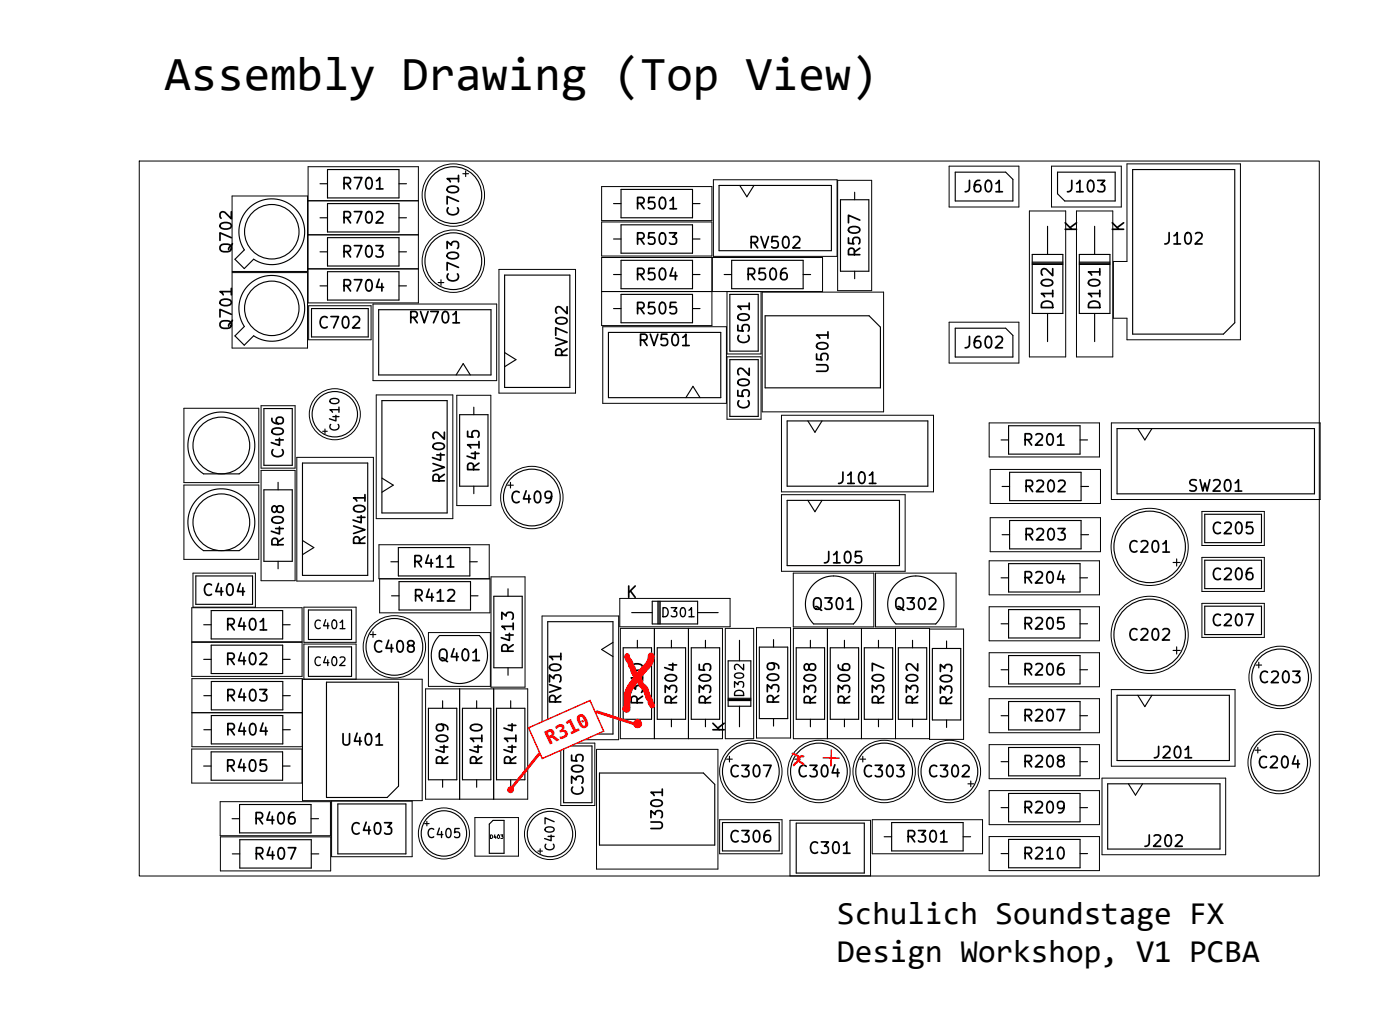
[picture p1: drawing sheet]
<svg xmlns="http://www.w3.org/2000/svg" width="123mm" height="91mm" viewBox="0 0 123 91" stroke-linecap="round" stroke-linejoin="round" font-family="sans-serif">
<g fill="none" stroke="#000" stroke-width=".15">
<path d="M20.4 18.7v.6l-.7-.6h-.2l-.1 .1 .1 .4M33.2 18.7l.4-.1 .1 .1 .1 .2-.7 .7h.7M33.2 16.6h.6M40.4 15.5v.5M59 18.4h.6M75.8 19.4l-1-.4v.6M87.8 16.9h.5M87.8 16.2l.3-.3v1M96.7 15.9h.7l-.4 .4 .3 .1v.4l-.1 .1h-.3l-.2-.1M20.4 25.4v.6M24 36.9a.4 .4 0 0 0 .4 .4h.4l.1-.1 .1-.2-.1-.2h-.4l-.1 .1-.1 .2 .2 .2M31.1 28l.4-.1 .1 .1 .1 .2-.6 .7h.6"/>
<path d="M33.1 21.6h.7l-.4 .4 .3 .1v.4l-.1 .1h-.3l-.2-.1M33.4 24.6l-.2 .7h.6M39.4 21.9v-.6l.4 .3 .1-.3h.4l.1 .2v.3l-.1 .1M39.9 28.4h.6M41.2 38v.5h.5l-.1-.1v-.4h.2h.3l.1 .1-.1 .4M59 20.5h.6l-.3 .4 .3 .1v.4l-.2 .1h-.3l-.1-.1M59.3 23.6l-.3 .7h.7M59.6 26.6h-.5l-.1 .5 .2-.1 .3 .1 .1 .1v.3l-.2 .1-.4-.1M60.2 30.4h.5M66 32.5v.6l-.7-.6h-.2l-.1 .1 .1 .4M66 26.7v.6M69.3 23.6a.4 .4 0 0 0-.5 .5v.4l.1 .1h.3l.1-.1 .1-.3-.1-.1-.3-.1-.2 .2"/>
<path d="M73 29.5h-1l.3 .3M73 29.2v.6M87.8 29.7l.4-.1 .1 .1v.2l-.6 .7h.6M92.8 23.7v.6l-.7-.6h-.2l-.1 .2 .1 .3M93.2 39.2h.6M96.9 23.7v.5M105.4 20.6l.4-.1 .1 .1v.2l-.6 .7h.6M21.2 51.4l-.3 .7h.6M22.9 57.7l.4-.1 .2 .1v.1l-.6 .8h.6M22.9 55.5h.6M24.4 44.8l.2-.2h.2l.2 .2-.1 .2-.3 .1-.2-.1-.1-.4h-.1l-.2 .1v.3l.1 .1h.1l.2-.1M32.2 43.6v.6"/>
<path d="M36.1 56.9l-.2-.2 .1-.1 .1-.1h.3l.1 .1-.1 .2-.4 .1-.1 .2v.2l.2 .2 .3-.1 .1-.1v-.2l-.2-.2M39.4 50h.6M39.5 52.1l.4-.1 .1 .1 .1 .1-.7 .8h.7M41.7 58.2h.6M44.2 54.6v-.6l.4 .3 .1-.3h.4l.1 .1v.3l-.1 .2M48.6 43.7l-.2 .2h-.3l-.1-.2 .1-.4h.3l.2 .1a.66 .66 0 0 1-.3 .9h-.2M49.4 57.6v.5M55.7 58.6a.66 .66 0 0 1 .9 .1 .53 .53 0 0 1-.5 .4 .53 .53 0 0 1-.5-.4zM59.3 58.4v.7l-.7-.3M61.6 58.5v.5l.5 .1-.1-.2 .1-.3 .1-.1h.3l.1 .2-.1 .4M68.1 58.4l.1 .2v.2l-.1 .2-.4-.1-.1-.3 .1-.1a.66 .66 0 0 1 .9 .2v.2M71.3 58.7l.2-.2h.2l.2 .2-.1 .3-.3 .1-.1-.1-.2-.5h-.1l-.2 .1v.3l.1 .1 .1 .1 .2-.2"/>
<path d="M73.9 58.6a.4 .4 0 0 0 .4 .5h.4l.1-.1 .1-.3-.1-.2h-.4l-.1 .1v.3l.1 .2M74.7 53.7h.5M75.9 48.6h-.5v.5l.1-.1h.3l.1 .2v.3l-.1 .1-.4-.1M76.6 42.6h.6M76.6 41.9l.3-.3v1M77.9 58.9l-1-.5v.7M80.9 58.5v.6l-.7-.6h-.2l-.1 .2 .1 .4M81.9 52.8l.4-.1 .1 .1 .1 .2-.6 .7h.6M82.9 59.2v-.6l.4 .3 .1-.3h.4l.1 .1v.3l-.1 .2M93.2 46.6h.7l-.4 .4h.3v.5l-.1 .1h-.3l-.2-.1M93.3 42.4l.4-.1 .1 .1 .1 .2-.7 .7h.7M93.4 50.3l-.2 .7h.6"/>
<path d="M93.7 58.5a.4 .4 0 0 0-.5 .4v.4l.1 .1 .3 .1 .1-.1 .1-.4-.1-.1h-.3l-.2 .1M93.7 54.4h-.4l-.1 .5 .1-.1h.4l.1 .2-.1 .3-.1 .1-.4-.1M102.5 55.5l.4-.1 .1 .1 .1 .2-.7 .7h.7M102.5 48.6h.6M108.9 43.3h.5M109.8 54.1h.7l-.5 1M110.3 50.1a.4 .4 0 0 0-.5 .4v.4l.1 .1 .3 .1 .2-.1v-.4l-.1-.1h-.3l-.2 .1M110.4 46h-.5l-.1 .5 .2-.1h.3l.1 .2v.3l-.2 .1-.4-.1M113.9 59.1h.7l-.4 .4 .3 .1v.5h-.1h-.3h-.2M22.9 60.8h.6l-.3 .3 .3 .1v.5l-.2 .1h-.3l-.1-.1M23.2 63.7l-.3 .7h.7M23.4 67h-.4l-.1 .4 .2-.1 .3 .1 .1 .1-.1 .4-.1 .1-.4-.1"/>
<path d="M25.4 74.7h.7l-.5 1M25.9 71.6a.4 .4 0 0 0-.5 .4v.4l.1 .1 .3 .1 .2-.1v-.3l-.1-.2h-.3l-.2 .2M33.1 65.6h.6M33.1 64.9l.3-.3v1M33.9 72.5h.6l-.3 .4 .3 .1v.4l-.2 .1h-.3l-.1-.1M38.9 63.8l.2 .2-.1 .3-.1 .1-.4-.1v-.3l.1-.1a.66 .66 0 0 1 .9 .2v.2M41.5 64a.66 .66 0 0 1 1 .1 .53 .53 0 0 1-.5 .3 .53 .53 0 0 1-.5-.3zM45.1 63.8v.6l-.7-.2M50.4 66.5v.5l.5 .1-.1-.2v-.3l.1-.1h.4l.1 .2-.1 .4M58.4 69.8h-1l.3 .3M58.4 69.5v.6M67.3 67.4h.7l-.5 1"/>
<path d="M67.8 73.2a.4 .4 0 0 0-.5 .4v.4l.1 .1 .3 .1 .2-.1v-.3l-.1-.2h-.3l-.2 .2M73.6 67.4l-.3 .7h.7M74.3 75.2h.6M79 67.4h.7l-.4 .4 .3 .1v.4l-.1 .1h-.3l-.2-.1M82.9 74.2h.6M84.8 67.5l.4-.1 .2 .1v.2l-.6 .7h.6M93.2 62.5h.6l-.4 1M93.3 74.7h.1a.53 .53 0 0 1 .4 .5 .53 .53 0 0 1-.4 .5 .67 .67 0 0 1-.1-1zM93.4 67l-.2-.2 .1-.1 .1-.1h.3l.1 .2-.1 .1-.4 .1-.1 .2 .1 .3 .1 .1 .3-.1 .1-.1v-.2l-.2-.2M93.8 71l-.2 .2h-.3l-.1-.2 .1-.3 .3-.1 .1 .1a.66 .66 0 0 1-.2 .9h-.2M103.6 73.7l.4-.1 .1 .1 .1 .2-.6 .7h.6M104.4 66.8h.6"/>
<path d="M104.4 66.1l.3-.3v1M114.1 66.6l-.2 .7h.6"/>
</g>
<path d="M29.1 35.2a.47 .47 0 0 1 .8 .2 .45 .45 0 0 1-.8-.1zM60.7 54.3h.5M65.5 58.5v.5l-.5-.5-.3 .2 .1 .3M40.5 73h-.4v.4l.1-.1h.2l.1 .2v.2l-.1 .1-.3-.1M48.8 72.4l-.8-.3v.5" fill="none" stroke="#000" stroke-width=".12"/>
<g fill="none" stroke="#000" stroke-width=".09">
<path d="M12.3 14.2h104v63h-104zM20.5 17.3h6.6v6.6h-6.6zM27.2 17.7h9.7M27.2 14.7h9.7v12h-9.7zM53 16.4h9.7v3h-9.7zM53 19.6h9.7v3h-9.7zM62.9 15.8h10.9v6.8h-10.9zM73.8 15.9h3v9.7h-3zM83.6 14.6h6.2v3.6h-6.2zM90.7 18.6h3.2v12.9h-3.2zM92.7 14.6h6.1v3.6h-6.1zM94.9 18.6h3.2v12.9h-3.2z"/>
<path d="M99.3 14.4h10v15.5h-10v-1.9h-1.2v-5h1.2zM16.2 36h6.6v6.5h-6.6zM20.5 24h6.6v6.7h-6.6zM23 35.8h3v5.5h-3zM27.2 23.7h9.7M27.2 20.7h9.7M27.2 26.9h5.5v3h-5.5zM32.9 26.8h10.9v6.7h-10.9zM33.2 34.8h6.7v10.9h-6.7zM40.3 34.8h3v9.8h-3zM44 23.7h6.7v10.9h-6.7zM53.1 28.8h10.9v6.7h-10.9z"/>
<path d="M62.7 22.7v6h-9.7v-6h19.5v3h-19.5M62.8 22.7v3M64.1 31.4h3v5.5h-3zM67.1 25.7v5.5h-3v-5.5M67.2 25.7h10.7v10.6h-10.7zM68.9 36.6h13.4v6.7h-13.4zM83.6 28.4h6.2v3.6h-6.2zM87.2 37.3h9.7v3h-9.7zM97.9 37.3h18.4v6.7h-18.4zM16.2 42.7h6.6v6.6h-6.6zM16.9 53.6h9.7v3h-9.7zM16.9 56.6h9.7v3h-9.7z"/>
<path d="M16.9 59.8h9.7v6h-9.7zM17 50.5h5.5v3h-5.5zM23 41.5h3v9.7h-3zM26.2 40.3h6.7v10.9h-6.7zM26.7 59.9h10.5v10.7h-10.5zM26.8 53.5h4.6v3.1h-4.6zM26.8 59.9v-3.1h4.6v3.1M33.5 51v3h9.7v-3h-9.8v-3h9.7v3M37.8 55.7h5.4v4.8h-5.4zM43.3 50.8h3v9.8h-3zM47.8 54.3h6.7v10.9h-6.7zM54.6 52.7h9.7v2.5h-9.7z"/>
<path d="M54.7 55.4h9v9.7h-9zM57.7 55.4v9.7M60.7 55.4v9.7M63.9 55.4h2.5v9.7h-2.5zM66.7 55.3h3v9.7h-3zM68.9 43.6h10.9v6.7h-10.9zM69.9 50.5h7.1v4.7h-7.1zM72.9 55.4v9.7M75.9 55.4v9.7M77.2 50.5h7.1v4.7h-7.1zM78.9 55.4v9.7M81.9 55.4h3v9.8h-3v-9.8h-12v9.7h12"/>
<path d="M87.2 49.4h9.7v3h-9.7zM87.2 53.5h9.7v3h-9.7zM87.2 57.5h9.7v3h-9.7zM87.3 41.4h9.7v3h-9.7zM87.3 45.6h9.7v3h-9.7zM105.9 45.1h5.5v3h-5.5zM105.9 49.1h5.5v3h-5.5zM105.9 53.2h5.5v3h-5.5zM16.9 66h9.7v3h-9.7zM16.9 62.8h9.7M19.4 70.6h9.7v3h-9.7zM19.4 73.7h9.7v3h-9.7z"/>
<path d="M29.2 70.6h7.1v4.9h-7.1zM37.5 60.7h9v9.7h-9zM40.5 60.7v9.7M41.9 72h3.8v3.4h-3.8zM43.5 60.7v9.7M44.1 73.6h.2l-.1 .1h.1v.2h-.2M49.4 65.5h3v5.5h-3zM52.6 66h10.7v10.6h-10.7zM63.4 72.2h5.5v3h-5.5zM69.6 72.3h7.1v4.9h-7.1zM76.9 72.2h9.7v3h-9.7zM87.2 61.6h9.7v3h-9.7z"/>
<path d="M87.2 65.6h9.7v3h-9.7zM87.2 69.7h9.7v3h-9.7zM87.2 73.7h9.7v3h-9.7zM97.1 68.6h10.9v6.7h-10.9zM97.9 60.8h10.9v6.7h-10.9z"/>
<circle cx="40" cy="17.2" r="2.75"/>
<circle cx="29.5" cy="36.5" r="2.25"/>
<circle cx="40" cy="23" r="2.75"/>
<circle cx="34.8" cy="57" r="2.75"/>
<circle cx="46.9" cy="43.8" r="2.75"/>
<circle cx="101.3" cy="48.2" r="3.4"/>
<circle cx="101.3" cy="55.9" r="3.4"/>
<circle cx="112.8" cy="59.7" r="2.75"/>
<circle cx="39.1" cy="73.4" r="2.25"/>
<circle cx="48.5" cy="73.5" r="2.25"/>
<circle cx="66.2" cy="68" r="2.75"/>
<circle cx="72.2" cy="68" r="2.75"/>
<circle cx="77.9" cy="68" r="2.75"/>
<circle cx="83.7" cy="68" r="2.75"/>
<circle cx="112.7" cy="67.2" r="2.75"/>
</g>
<path d="M30 58l.3-.1 .1 .2-.5 .5h.5M30 55.4h.4" fill="none" stroke="#000" stroke-width=".11"/>
<g fill="none" stroke="#000" stroke-width=".1">
<path d="M21.8 18.4a2.9 2.9 0 0 1 4-.2 2.9 2.9 0 0 1 .5 4 2.9 2.9 0 0 1-3.9 .6l-.9 .9-.8-.9 .8-.8a2.9 2.9 0 0 1 .3-3.6zM28.2 19.2h.7M28.2 16.2h.7M28.9 14.9h6.3v2.5h-6.3zM28.9 17.9h6.3v2.5h-6.3zM35.2 19.2h.6M35.2 16.2h.6M40.8 15.3h.5M41 15.1v.5M54.1 17.9h.6M54.7 19.8h6.3v2.5h-6.3zM54.7 16.7h6.3v2.5h-6.3z"/>
<path d="M61 17.9h.7M63.4 16.3h9.9v5.8h-9.9zM66.4 16.3l-.6 1-.6-1M74.1 17.6h2.5v6.3h-2.5zM75.3 16.9v.7M84.2 15.2h4.4l.7 .6v1.9h-5.1zM92.3 19.9v2.5M93.2 15.2h5.1v2.5h-4.5l-.6-.6zM96.5 19.9v2.5M99.8 14.9h9v13.5l-1 1h-8zM17.3 37.2a2.95 2.95 0 0 1 4.5 .2 2.95 2.95 0 0 1-.7 4.4h-3.2a2.95 2.95 0 0 1-.6-4.6zM21.8 25.2a2.9 2.9 0 0 1 4-.2 2.9 2.9 0 0 1 .5 3.9 2.9 2.9 0 0 1-3.9 .7l-.9 .8-.8-.8 .8-.8a2.9 2.9 0 0 1 .3-3.6z"/>
<path d="M23.3 36h2.5v5h-2.5zM27.5 27.2h5v2.5h-5zM28.2 22.2h.7M28.2 25.2h.7M28.4 38h.4M28.6 37.8v.4M28.9 20.9h6.3v2.5h-6.3zM28.9 23.9h6.3v2.5h-6.3zM33.4 27.3h9.9v5.7h-9.9zM33.7 35.3h5.7v9.9h-5.7zM35.2 22.2h.6M35.2 25.2h.6"/>
<path d="M38.6 24.9h.5M38.9 24.6v.5M40.5 36.5h2.5v6.3h-2.5zM41.4 33l-.6-1-.6 1M41.8 35.9v.6M44.5 24.2h5.7v9.9h-5.7zM44.5 31.1l1 .6-1 .6M53.6 29.3h9.9v5.7h-9.9zM54.1 24.2h.6M54.1 27.2h.6M54.1 21.1h.6M54.7 22.9h6.3v2.5h-6.3z"/>
<path d="M54.7 25.9h6.3v2.5h-6.3zM61 24.2h.7M61 27.2h.7M61 21.1h.7M61.7 35l-.6-1-.7 1M63.8 24.2h.7M64.3 25.9h2.5v5h-2.5zM64.3 31.7h2.5v5h-2.5zM64.5 22.9h6.3v2.5h-6.3zM67.4 27.8h9.2l1 1v5.4h-10.2zM69.4 37.1h12.4v5.7h-12.4zM70.8 24.2h.6"/>
<path d="M72.4 37.1l-.6 1-.6-1M75.3 23.9v.7M84.2 28.9h4.4l.7 .7v1.9h-5.1zM88.2 38.8h.7M88.9 37.5h6.3v2.5h-6.3zM91 23.1h2.7M91 23.2h2.7M91 23.3h2.7M91 22.4h2.7v5.2h-2.7zM92.3 27.6v2.5M95.1 22.4h2.7v5.2h-2.7zM95.1 23.1h2.7"/>
<path d="M95.1 23.2h2.7M95.1 23.3h2.7M95.2 38.8h.6M96.5 27.6v2.5M98.4 37.8h17.4v5.7h-17.4zM100.3 37.8l.6 1 .6-1M17.3 50.8h5v2.5h-5zM17.3 44a2.95 2.95 0 0 1 4.5 .1 2.95 2.95 0 0 1-.7 4.4h-3.2a2.95 2.95 0 0 1-.6-4.5zM18 55.1h.6M18 58.1h.6M18.6 53.8h6.3v2.5h-6.3zM18.6 56.9h6.3v2.5h-6.3z"/>
<path d="M23.3 43.2h2.5v6.3h-2.5zM24.5 42.5v.7M24.5 49.5v.6M24.9 55.1h.7M24.9 58.1h.7M26.7 47.6l1 .7-1 .6M26.7 40.8h5.7v9.9h-5.7zM27.2 53.8h3.8v2.6h-3.8zM27.2 57h3.8v2.6h-3.8zM32.6 55.9h.5M32.9 55.7v.5M33.7 42.1l1 .7-1 .6"/>
<path d="M34.4 49.5h.7M34.5 52.5h.7M35.1 48.3h6.3v2.5h-6.3zM35.2 51.3h6.3v2.5h-6.3zM38.7 56a2.48 2.48 0 0 0 0 3.5 2.48 2.48 0 0 0 3.5 0 2.48 2.48 0 0 0 0-3.5M38.8 56h3.5M41.4 49.5h.7M41.5 52.5h.6M41.8 42.8v.7M43.5 52.5h2.5v6.3h-2.5zM44.7 42.8h.5M44.8 51.9v.6"/>
<path d="M44.8 58.8v.7M45 42.5v.5M48.3 54.8h5.7v9.9h-5.7zM54 56.6l-1 .6 1 .7M54.9 57.1h2.5v6.3h-2.5zM55.7 54h1.8M56.2 56.4v.7M57.5 53h4v2h-4zM57.9 57.1h2.5v6.3h-2.5zM58 53v2M58.1 53v2M58.2 53v2"/>
<path d="M59.2 56.4v.7M60.9 57.1h2.5v6.3h-2.5zM61.5 54h1.8M62.2 56.4v.7M64.2 58.2h2v4h-2zM65.2 56.4v1.8M66.9 57h2.5v6.3h-2.5zM68.2 56.4v.6M69.4 44.1h9.9v5.7h-9.9zM70.2 57.1h2.5v6.3h-2.5zM71.4 56.4v.7M71.7 55h3.5a2.48 2.48 0 0 0 0-3.5 2.48 2.48 0 0 0-3.5 0 2.48 2.48 0 0 0 0 3.5"/>
<path d="M72.4 44.1l-.6 1-.6-1M73.2 57.1h2.5v6.3h-2.5zM74.4 56.4v.7M76.2 57.1h2.5v6.3h-2.5zM77.4 56.4v.7M79 51.5a2.48 2.48 0 0 1 3.5 0 2.48 2.48 0 0 1 0 3.5h-3.5a2.48 2.48 0 0 1 0-3.5zM79.2 57.1h2.5v6.3h-2.5zM80.4 56.4v.7M82.2 57.1h2.5v6.3h-2.5zM83.4 56.5v.6M88.2 59h.7M88.2 50.9h.7"/>
<path d="M88.2 55h.7M88.3 42.9h.7M88.3 47.1h.7M88.9 49.7h6.3v2.5h-6.3zM88.9 53.7h6.3v2.5h-6.3zM88.9 57.8h6.3v2.5h-6.3zM89 41.6h6.3v2.5h-6.3zM89 45.9h6.3v2.5h-6.3zM95.2 59h.6M95.2 50.9h.6M95.2 55h.6M95.3 42.9h.6"/>
<path d="M95.3 47.1h.6M103.4 57.3h.6M103.4 49.6h.6M103.7 49.2v.7M103.7 57v.6M106.2 45.3h5v2.5h-5zM106.2 49.4h5v2.5h-5zM106.2 53.4h5v2.5h-5zM110.7 58.6h.5M110.9 58.4v.5M17.9 67.5h.7M18 61.3h.6"/>
<path d="M18 64.3h.6M18.6 66.3h6.3v2.5h-6.3zM18.6 60.1h6.3v2.5h-6.3zM18.6 63.1h6.3v2.5h-6.3zM20.5 72.1h.6M20.5 75.2h.6M21.1 70.9h6.3v2.5h-6.3zM21.1 74h6.3v2.5h-6.3zM24.9 67.5h.7M24.9 61.3h.7M24.9 64.3h.7M27.4 72.1h.7"/>
<path d="M27.4 75.2h.7M28.8 60.1h6.3v9.2l-1 1h-5.3zM29.8 70.8h6v4.4h-6zM37.4 72.6h.4M37.6 72.4v.4M37.8 62.4h2.5v6.3h-2.5zM39 61.8v.6M39 68.7v.7M40.8 62.4h2.5v6.3h-2.5zM42 61.8v.6M42 68.7v.7M43.1 72.6l.3-.3h1v2.9h-1.3z"/>
<path d="M43.8 62.4h2.5v6.3h-2.5zM45 61.8v.6M45 68.7v.7M47.4 75h.4M47.6 74.8v.4M49.7 65.7h2.5v5h-2.5zM52.8 68.1h9.2l1 1v5.4h-10.2zM56.2 63.4v.6M59.2 63.4v.6M62.2 63.4v.6M63.7 72.5h5v2.5h-5zM64 66.9h.5"/>
<path d="M64.2 61.5h2M64.2 61.6h2M64.2 61.7h2M64.3 66.6v.5M65.2 62.2v1.8M68.2 63.3v.7M70 66.9h.5M70.2 72.5h6v4.4h-6zM70.3 66.6v.5M71.4 63.4v.6M74.4 63.4v.6M75.8 66.9h.5"/>
<path d="M76 66.6v.5M77.4 63.4v.6M77.9 73.7h.7M78.6 72.5h6.3v2.5h-6.3zM80.4 63.4v.6M83.4 63.4v.7M84.9 73.7h.6M85.3 69.1h.5M85.6 68.8v.5M88.2 63.1h.7M88.2 75.2h.7M88.2 71.2h.7"/>
<path d="M88.2 67.1h.7M88.9 61.8h6.3v2.5h-6.3zM88.9 65.9h6.3v2.5h-6.3zM88.9 69.9h6.3v2.5h-6.3zM88.9 74h6.3v2.5h-6.3zM95.2 63.1h.6M95.2 75.2h.6M95.2 71.2h.6M95.2 67.1h.6M97.6 69.1h9.9v5.7h-9.9zM98.4 61.3h9.9v5.7h-9.9zM99.4 69.1l.7 1 .6-1"/>
<path d="M100.3 61.3l.6 1 .6-1M110.6 66.1h.5M110.9 65.9v.5"/>
<circle cx="40" cy="17.2" r="2.5"/>
<circle cx="19.5" cy="39.3" r="2.5"/>
<circle cx="24" cy="27.2" r="2.4"/>
<circle cx="24" cy="20.4" r="2.4"/>
<circle cx="29.5" cy="36.5" r="2"/>
<circle cx="40" cy="23" r="2.5"/>
<circle cx="19.5" cy="46" r="2.5"/>
<circle cx="34.8" cy="57" r="2.5"/>
<circle cx="46.9" cy="43.8" r="2.5"/>
<circle cx="101.3" cy="48.2" r="3.1"/>
<circle cx="101.3" cy="55.9" r="3.1"/>
<circle cx="112.8" cy="59.7" r="2.5"/>
<circle cx="39.1" cy="73.4" r="2"/>
<circle cx="48.5" cy="73.5" r="2"/>
<circle cx="66.2" cy="68" r="2.5"/>
<circle cx="72.2" cy="68" r="2.5"/>
<circle cx="77.9" cy="68" r="2.5"/>
<circle cx="83.7" cy="68" r="2.5"/>
<circle cx="112.7" cy="67.2" r="2.5"/>
</g>
<path d="M55.3 57.8v.2l.5 .9a2.11 2.11 0 0 0 .6 1.1l.1 .3a1.36 1.36 0 0 1 .5 .9l.5 1" fill="none" stroke="#f00" stroke-width=".5"/>
<path d="M57.4 57.8a1.7 1.7 0 0 1-.8 1.4l-.2 .1a5.4 5.4 0 0 0-1.1 2v1.2h-.2" fill="none" stroke="#f00" stroke-width=".61"/>
<path d="M46.6 64.1l5.4-2.4 1.2 2.7-5.4 2.4z" fill="#fff" stroke="#f00" stroke-width=".12"/>
<path d="M52.5 62.7l3.5 1.1z" fill="#f00" stroke="#f00" stroke-width=".25"/>
<path d="M47.6 66.4l-2.6 3.1z" fill="#f00" stroke="#f00" stroke-width=".18"/>
<path d="M56.2 63.8h.1" fill="none" stroke="#f00" stroke-width=".81"/>
<path d="M45 69.6h.1" fill="none" stroke="#f00" stroke-width=".61"/>
<path d="M69.8 66.4l.2 .1a.41 .41 0 0 1 .4 .5l.4 .4M70.8 66.6h-.1a.38 .38 0 0 0-.4 .5l-.3 .3" fill="none" stroke="#f00" stroke-width=".18"/>
<path d="M72.5 66.7h.7v-.7h.1v.7h.7v.2h-.7v.6h-.1v-.7h-.7z" fill="#f00"/>
<text font-size="4.2" x="14.5" y="7.9">Assembly Drawing (Top View)</text>
<g font-size="2.8">
<text x="73.8" y="81.4">Schulich Soundstage FX</text>
<text x="73.8" y="84.8">Design Workshop, V1 PCBA</text>
</g>
<text font-size="1.7" fill="#f00" x="48.4" y="65.7" transform="rotate(-26 48.4 65.7)">R310</text>
<g font-size="1.4">
<text x="30" y="16.9">R701</text>
<text x="84.8" y="17.2">J601</text>
<text x="93.8" y="17.2">J103</text>
<text x="20.7" y="22.5" transform="rotate(-90 20.7 22.5)">Q702</text>
<text x="30" y="22.9">R703</text>
<text x="30" y="19.9">R702</text>
<text x="40.7" y="19.2" transform="rotate(-90 40.7 19.2)">C701</text>
<text x="55.8" y="18.7">R501</text>
<text x="55.8" y="21.8">R503</text>
<text x="65.8" y="22.1">RV502</text>
<text x="76" y="22.8" transform="rotate(-90 76 22.8)">R507</text>
<text x="95.1" y="20.6" transform="rotate(-90 95.1 20.6)">K</text>
<text x="99.3" y="20.6" transform="rotate(-90 99.3 20.6)">K</text>
<text x="102.4" y="21.8">J102</text>
<text x="20.7" y="29.2" transform="rotate(-90 20.7 29.2)">Q701</text>
<text x="27.9" y="29.2">C702</text>
<text x="30" y="25.9">R704</text>
<text x="35.8" y="28.7">RV701</text>
<text x="40.7" y="25.1" transform="rotate(-90 40.7 25.1)">C703</text>
<text x="55.8" y="24.9">R504</text>
<text x="55.8" y="27.9">R505</text>
<text x="65.6" y="24.9">R506</text>
<text x="93" y="27.5" transform="rotate(-90 93 27.5)">D102</text>
<text x="97.2" y="27.5" transform="rotate(-90 97.2 27.5)">D101</text>
<text x="50.2" y="31.7" transform="rotate(-90 50.2 31.7)">RV702</text>
<text x="56.1" y="30.7">RV501</text>
<text x="66.3" y="30.5" transform="rotate(-90 66.3 30.5)">C501</text>
<text x="73.2" y="33.1" transform="rotate(-90 73.2 33.1)">U501</text>
<text x="84.8" y="30.9">J602</text>
<text x="25.2" y="40.6" transform="rotate(-90 25.2 40.6)">C406</text>
<text x="42.5" y="41.7" transform="rotate(-90 42.5 41.7)">R415</text>
<text x="66.3" y="36.2" transform="rotate(-90 66.3 36.2)">C502</text>
<text x="90" y="39.5">R201</text>
<text x="39.4" y="42.7" transform="rotate(-90 39.4 42.7)">RV402</text>
<text x="44.8" y="44.6">C409</text>
<text x="73.6" y="42.9">J101</text>
<text x="90.1" y="43.6">R202</text>
<text x="90.1" y="47.8">R203</text>
<text x="104.5" y="43.5">SW201</text>
<text x="106.6" y="47.3">C205</text>
<text x="17.7" y="52.7">C404</text>
<text x="25.2" y="48.4" transform="rotate(-90 25.2 48.4)">R408</text>
<text x="32.4" y="48.2" transform="rotate(-90 32.4 48.2)">RV401</text>
<text x="36.2" y="50.2">R411</text>
<text x="36.3" y="53.2">R412</text>
<text x="55" y="52.9">K</text>
<text x="71.4" y="54">Q301</text>
<text x="72.4" y="49.9">J105</text>
<text x="78.6" y="54">Q302</text>
<text x="90" y="51.6">R204</text>
<text x="99.3" y="48.9">C201</text>
<text x="106.6" y="51.3">C206</text>
<text x="19.7" y="55.8">R401</text>
<text x="19.7" y="58.8">R402</text>
<text x="32.7" y="57.7">C408</text>
<text x="38.4" y="58.5">Q401</text>
<text x="45.5" y="57.7" transform="rotate(-90 45.5 57.7)">R413</text>
<text x="90" y="59.7">R206</text>
<text x="90" y="55.7">R205</text>
<text x="99.3" y="56.7">C202</text>
<text x="106.6" y="55.4">C207</text>
<text x="19.7" y="62">R403</text>
<text x="19.7" y="65">R404</text>
<text x="29.9" y="65.9">U401</text>
<text x="49.7" y="62.2" transform="rotate(-90 49.7 62.2)">RV301</text>
<text x="56.9" y="62.3" transform="rotate(-90 56.9 62.3)">R310</text>
<text x="59.9" y="62.3" transform="rotate(-90 59.9 62.3)">R304</text>
<text x="62.9" y="62.3" transform="rotate(-90 62.9 62.3)">R305</text>
<text x="64.1" y="64.7" transform="rotate(-90 64.1 64.7)">K</text>
<text x="68.9" y="62.2" transform="rotate(-90 68.9 62.2)">R309</text>
<text x="72.1" y="62.3" transform="rotate(-90 72.1 62.3)">R308</text>
<text x="75.1" y="62.3" transform="rotate(-90 75.1 62.3)">R306</text>
<text x="78.1" y="62.3" transform="rotate(-90 78.1 62.3)">R307</text>
<text x="81.1" y="62.3" transform="rotate(-90 81.1 62.3)">R302</text>
<text x="84.1" y="62.3" transform="rotate(-90 84.1 62.3)">R303</text>
<text x="90" y="63.8">R207</text>
<text x="110.8" y="60.4">C203</text>
<text x="19.7" y="68.2">R405</text>
<text x="39.7" y="67.6" transform="rotate(-90 39.7 67.6)">R409</text>
<text x="42.7" y="67.6" transform="rotate(-90 42.7 67.6)">R410</text>
<text x="45.7" y="67.6" transform="rotate(-90 45.7 67.6)">R414</text>
<text x="51.6" y="70.3" transform="rotate(-90 51.6 70.3)">C305</text>
<text x="64.1" y="68.7">C307</text>
<text x="70.1" y="68.7">C304</text>
<text x="75.9" y="68.7">C303</text>
<text x="81.6" y="68.7">C302</text>
<text x="90" y="71.9">R209</text>
<text x="90" y="67.8">R208</text>
<text x="101.5" y="67">J201</text>
<text x="110.7" y="67.9">C204</text>
<text x="22.2" y="72.9">R406</text>
<text x="22.2" y="76">R407</text>
<text x="30.7" y="73.8">C403</text>
<text x="58.6" y="73.4" transform="rotate(-90 58.6 73.4)">U301</text>
<text x="64.1" y="74.5">C306</text>
<text x="71.1" y="75.5">C301</text>
<text x="79.7" y="74.5">R301</text>
<text x="90" y="75.9">R210</text>
<text x="100.6" y="74.8">J202</text>
</g>
<g font-size="1.1">
<text x="30.1" y="38.1" transform="rotate(-90 30.1 38.1)">C410</text>
<text x="27.5" y="55.6">C401</text>
<text x="27.5" y="58.9">C402</text>
<text x="58.1" y="54.6">D301</text>
<text x="65.8" y="61.6" transform="rotate(-90 65.8 61.6)">D302</text>
<text x="37.5" y="74">C405</text>
<text x="49.1" y="75.1" transform="rotate(-90 49.1 75.1)">C407</text>
</g>
<text font-size=".4" x="43.1" y="74">D403</text>
</svg>
